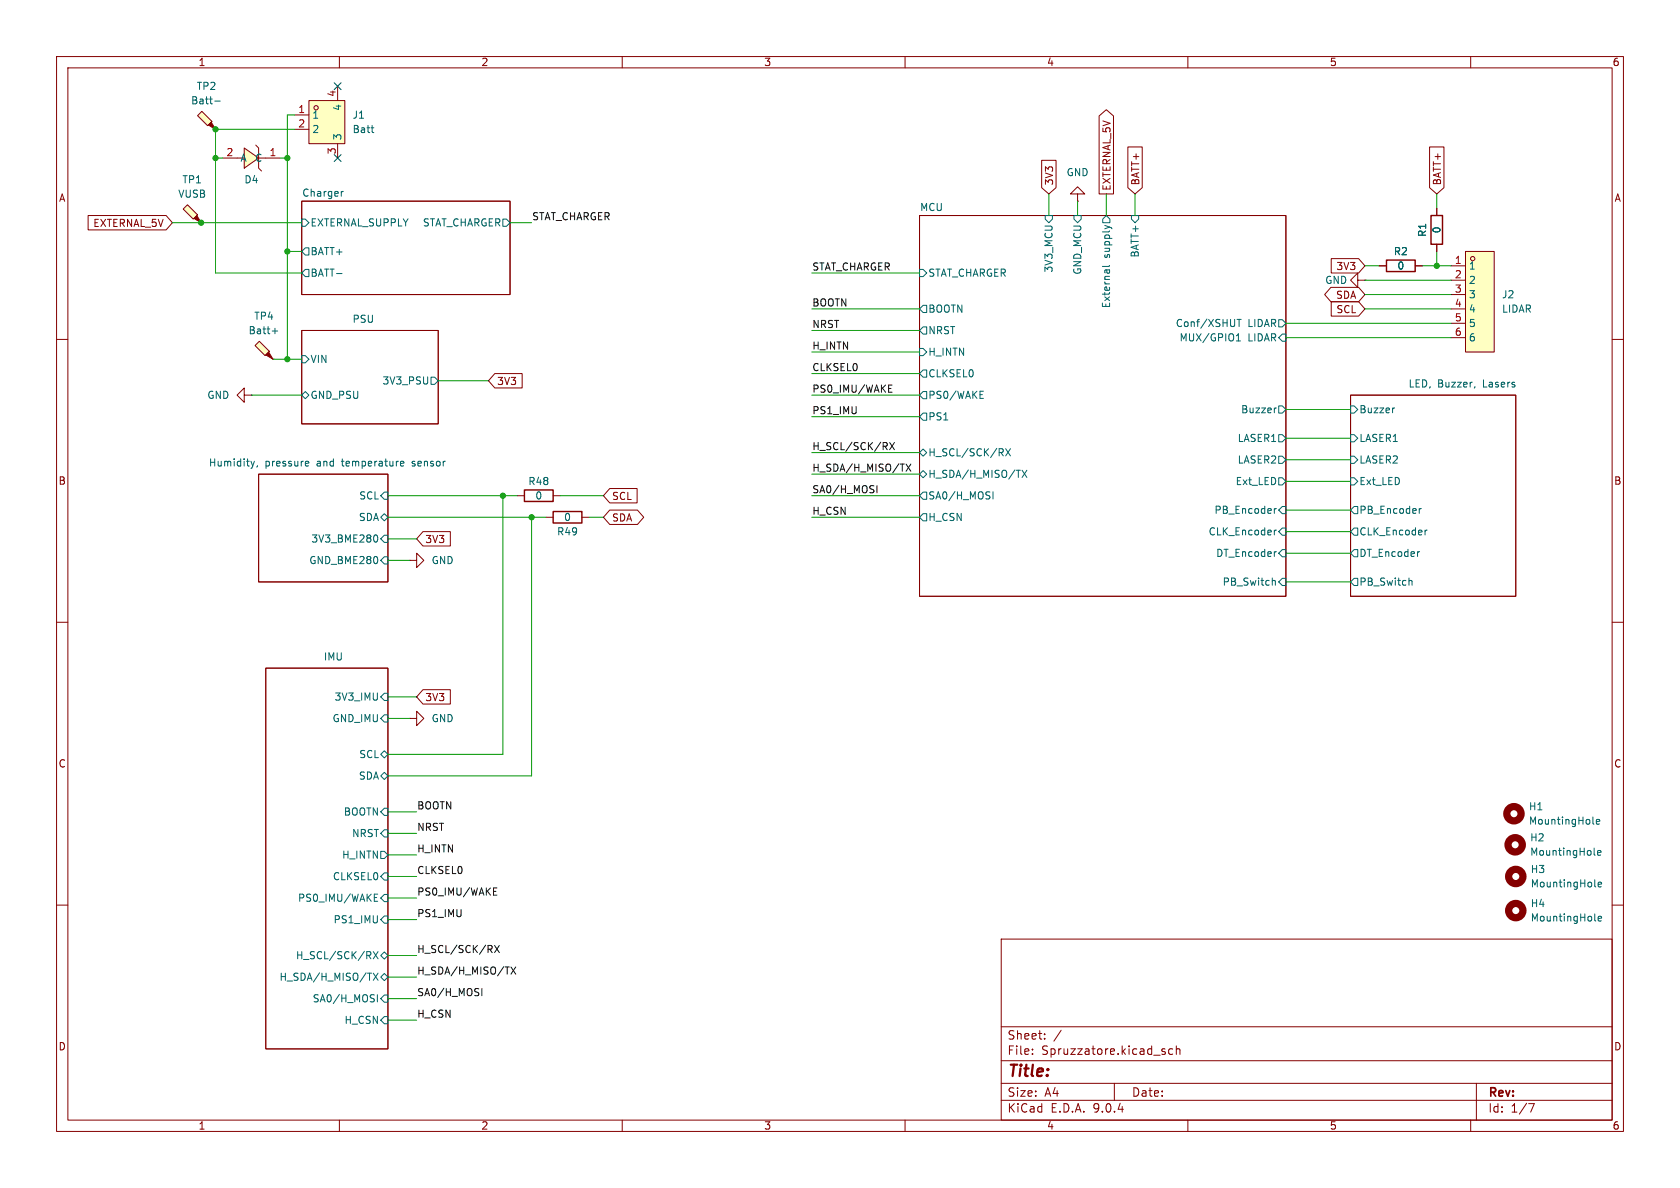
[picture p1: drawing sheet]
<svg xmlns="http://www.w3.org/2000/svg" width="297mm" height="210mm" viewBox="0 0 297 210" stroke-linecap="round" stroke-linejoin="round" font-family="sans-serif">
<g fill="none" stroke="#840000" stroke-width=".18">
<path d="M10 10h277v190h-277zM12 12h273v186h-273zM60 10v2M110 10v2M160 10v2M210 10v2M260 10v2M53.3 35.6h36.9v16.5h-36.9zM162.6 38.1h64.7v67.3h-64.7zM53.3 58.4h24.2v16.5h-24.2zM10 60h2M238.8 69.9h29.2v35.5h-29.2z"/>
<path d="M285 60h2M45.7 83.8h22.9v19.1h-22.9zM10 110h2M47 118.1h21.6v67.3h-21.6zM285 110h2M10 160h2M177 166h108v32h-108zM285 160h2M60 198v2M110 198v2M160 198v2M177 194.5h108"/>
<path d="M177 191.5h108M177 187.5h108M177 181.5h108M182.5 186.3v.1M182.5 185.5v.1M184.7 183.6v.1M184.7 182.8v.1M187.6 182.1l-1.3 2M197 191.5v3M205.6 185.9l.4 .1v.2l-.2 .2h-.3M205.6 185.4l.4 .1M207.3 185.5l-.4-.1-.3 .3v.4l.1 .2h.6"/>
<path d="M208 185.5l.2-.1 .3 .1 .1 .9M208 184.9v1.5M210 198v2M260 198v2M261 191.5v6.5M270.2 195.1h1l-.6 1.5"/>
</g>
<g fill="none" stroke="#006464" stroke-width=".18">
<path d="M53.3 38.7h.7l.6 .7-.6 .6h-.7zM60.7 33.8l-.4 .3M88.9 38.7h.6l.7 .7-.7 .6h-.6zM184.8 38.1h1.3v.6l-.7 .7-.6-.7zM189.9 38.1h1.2v.6l-.6 .7-.6-.7zM195.3 39.8l.9 .3M195.6 38.1l.6 .6v.7h-1.3v-.7zM200 38.1h1.3v.6l-.6 .7-.7-.7zM54 47.6h.6v1.3h-.6l-.7-.6zM54 43.8h.6v1.3h-.6l-.7-.6zM59.5 48.4h1M162.6 47.6h.6l.6 .7-.6 .6h-.6z"/>
<path d="M163.2 54h.6v1.2h-.6l-.6-.6zM163.2 57.8h.6v1.3h-.6l-.6-.7zM196.2 46.9l-.2 .2h-1.1M218.6 59.4l.3-.4v1.3M218.7 56.5h.7M219.1 56.5v1.2M226.1 56.5h.6l.6 .7-.6 .6h-.6zM226.7 59.1h.6v1.2h-.6l-.6-.6zM53.3 62.9h.7l.6 .6-.6 .6h-.7zM53.3 69.9l.7-.7 .6 .7-.6 .6zM76.2 66.7h.6l.7 .6-.7 .6h-.6zM162.6 61.6h.6l.6 .6-.6 .7h-.6z"/>
<path d="M163.2 69.2h.6v1.3h-.6l-.6-.6zM163.2 73h.6v1.3h-.6l-.6-.6zM163.2 65.4h.6v1.3h-.6l-.6-.7zM173.3 69.8h.4M173.3 70.4h.6M173.3 69.2h.6M177.8 79.3l.8 1.3M178.6 79.3l-.8 1.3M218.6 60.3h.7M225.6 72.1l-.2 .1M226.1 71.8h.6l.6 .6-.6 .6h-.6zM226.1 76.8h.6l.6 .7-.6 .6h-.6z"/>
<path d="M238.8 76.8h.6l.6 .7-.6 .6h-.6zM238.8 71.8h.6l.6 .6-.6 .6h-.6zM246.5 72.1l-.2 .1M260.8 68.4l-.2 .2M44.4 81.5l.3 .9M44.7 82.4l-.1 .3M45 81.5l-.3 .9M45.5 82.3l-.1 .3M54.2 81.5l.3 .1 .1 .2-.6 .2M54.5 82.3l-.3 .1M66.4 94.6a.68 .68 0 0 1 .4 .6 .68 .68 0 0 1-.4 .6M67.3 91.4l.6-.6 .7 .6-.7 .7z"/>
<path d="M67.9 87h.7v1.3h-.7l-.6-.7zM67.9 94.6h.7v1.3h-.7l-.6-.6zM67.9 98.4h.7v1.3h-.7l-.6-.6zM70.8 82.2l.2 .2 .3-.1M70.8 81.7l.2-.2h.2l.2 .2v.1l-.6 .2M162.6 80l.6-.6 .6 .6-.6 .6zM162.6 83.8l.6-.6 .6 .6-.6 .7zM163.2 87h.6v1.3h-.6l-.6-.7zM163.2 90.8h.6v1.3h-.6l-.6-.7zM175.6 86.9v1.3M180.7 83.1l.8 1.3M181.5 83.1l-.8 1.3"/>
<path d="M225.3 89.9v.8M225.3 93.7v.9M225.6 97.5l-.2 .1M225.6 89.9l-.3 .2M225.6 93.7l-.3 .3M226.1 84.5h.6l.6 .6-.6 .6h-.6zM226.1 80.6h.6l.6 .7-.6 .6h-.6zM226.7 97.2h.6v1.2h-.6l-.6-.6zM226.7 89.5h.6v1.3h-.6l-.6-.6zM226.7 93.3h.6v1.3h-.6l-.6-.6zM238.8 80.6h.6l.6 .7-.6 .6h-.6zM238.8 84.5h.6l.6 .6-.6 .6h-.6z"/>
<path d="M239.4 97.2h.6v1.2h-.6l-.6-.6zM239.4 93.3h.6v1.3h-.6l-.6-.6zM239.4 89.5h.6v1.3h-.6l-.6-.6zM250.9 89.9v.8M251 97.5l-.3 .1M251.3 89.9l-.4 .2M251.9 93.7v.9M252.3 93.7l-.4 .3M225.1 102.6l.4 .2v.6M226.7 102.2h.6v1.3h-.6l-.6-.6zM239.4 102.2h.6v1.3h-.6l-.6-.6zM249.3 102.6l.3 .2v.6"/>
<path d="M67.3 123.2l.6-.6h.7v1.2h-.7zM67.3 127l.6-.6h.7v1.2h-.7zM67.3 137.2l.6-.7 .7 .7-.7 .6zM67.3 133.4l.6-.7 .7 .7-.7 .6zM66.2 158.7h.4M66.2 159.3h.6M66.2 158.1h.6M67.3 150.5h.6l.7 .6-.7 .7h-.6zM67.3 147.3l.6-.6h.7v1.3h-.7zM67.3 158.8l.6-.7h.7v1.3h-.7zM67.9 154.3h.7v1.3h-.7l-.6-.7zM67.9 142.9h.7v1.2h-.7l-.6-.6z"/>
<path d="M66 172l.8 1.3M66 168.2l.8 1.3M66.7 175.8v1.3M66.8 172l-.8 1.3M66.8 168.2l-.8 1.3M67.3 172.7l.6-.6 .7 .6-.7 .7zM67.3 176.5l.6-.6h.7v1.3h-.7zM67.3 168.9l.6-.6 .7 .6-.7 .6zM67.3 162.6l.6-.7h.7v1.3h-.7zM67.3 180.3l.6-.6h.7v1.3h-.7z"/>
</g>
<path d="M54.6 17.8h6.4v7.6h-6.4z" fill="#ffffc2"/>
<g fill="none" stroke="#840000" stroke-width=".18">
<path d="M54.6 17.8h6.4v7.6h-6.4zM59.7 15.2v2.6M52.1 20.3h2.5M52.1 22.9h2.5M59.7 25.4v2.5M190.5 34.3h1.3l-1.3-1.3-1.3 1.3h1.3v1.3M190.5 35.6h.1M91.4 87.6h1.3M97.8 87.6h1.3"/>
<circle cx="55.9" cy="19.1" r=".38"/>
</g>
<path d="M65.6 22.6h.5M65.8 23.4h.3" fill="none" stroke="#006464" stroke-width=".18"/>
<path d="M92.7 86.6h5.1v2h-5.1z" fill="none" stroke="#840000" stroke-width=".25"/>
<path d="M35.7 19.7l1.8 1.8-.8 .7-1.8-1.8z" fill="#ffffc2"/>
<path d="M37.3 21.6l.8 1.3-1.3-.8z" fill="#840000" stroke="#840000" stroke-width=".18"/>
<path d="M35.7 19.7l1.8 1.8-.8 .7-1.8-1.8zM38.1 22.9h.1M43.2 69.9v-1.3l-1.3 1.3 1.3 1.2v-1.2h1.2M44.4 69.9h.1M96.5 91.4h1.3M102.9 91.4h1.2" fill="none" stroke="#840000" stroke-width=".18"/>
<path d="M38 17.9h.9M281.8 151l.2 .2M282.4 150.8l.6-.2v-.2l-.4-.1-.2 .2 .1 .6h.5" fill="none" stroke="#006464" stroke-width=".18"/>
<circle cx="267.9" cy="149.3" r="1.27" fill="none" stroke="#840000" stroke-width="1.3"/>
<path d="M97.8 90.4h5.1v2.1h-5.1z" fill="none" stroke="#840000" stroke-width=".25"/>
<path d="M32.4 37l.7-.8 1.8 1.8-.7 .7z" fill="#ffffc2"/>
<path d="M34.8 38.1l.8 1.3-1.3-.8z" fill="#840000" stroke="#840000" stroke-width=".18"/>
<path d="M32.4 37l.7-.8 1.8 1.8-.7 .7zM35.6 39.4h.1M254 36.8v1.3M243.8 47h1.3M250.2 47h1.3M254 43.2v1.3" fill="none" stroke="#840000" stroke-width=".18"/>
<g fill="none" stroke="#840000" stroke-width="1.3">
<circle cx="267.6" cy="143.8" r="1.27"/>
<circle cx="268" cy="154.9" r="1.27"/>
<circle cx="268" cy="161" r="1.27"/>
</g>
<path d="M281.6 145.5l.2 .2M281.9 156.6l.2 .2M282.2 145.3l.6-.1v-.3l-.4-.1-.2 .2 .1 .6h.5M282.5 156.4l.6-.2v-.2l-.4-.1-.2 .2 .1 .6h.5M281.9 162.6l.2 .2M282.5 162.4l.6-.1v-.3h-.4l-.2 .2 .1 .6h.5" fill="none" stroke="#006464" stroke-width=".18"/>
<path d="M253 38.1h2v5.1h-2zM245.1 46h5.1v2h-5.1z" fill="none" stroke="#840000" stroke-width=".25"/>
<path d="M259.1 44.5h5.1v17.7h-5.1z" fill="#ffffc2"/>
<g fill="none" stroke="#840000" stroke-width=".18">
<path d="M256.5 47h2.6M256.5 49.5h2.6M256.5 52.1h2.6M256.5 54.6h2.6M256.5 57.2h2.6M256.5 59.7h2.6M259.1 44.5h5.1v17.7h-5.1z"/>
<circle cx="260.3" cy="45.7" r=".38"/>
</g>
<path d="M45.1 61.1l.7-.8 1.8 1.8-.7 .8z" fill="#ffffc2"/>
<path d="M47.5 62.2l.8 1.3-1.3-.8z" fill="#840000" stroke="#840000" stroke-width=".18"/>
<path d="M240 49.5v-1.2l-1.2 1.2 1.2 1.3v-1.3h1.3M241.3 49.5h.1M45.1 61.1l.7-.8 1.8 1.8-.7 .8zM48.3 63.5h.1M72.4 99.1h1.3v-1.3l1.2 1.3-1.2 1.2v-1.2M72.4 99.1h.1M72.4 127h1.3v-1.3l1.2 1.3-1.2 1.3v-1.3M72.4 127h.1" fill="none" stroke="#840000" stroke-width=".18"/>
<path d="M48.1 58.5h1M48.6 58v1" fill="none" stroke="#006464" stroke-width=".18"/>
<path d="M43.2 26.2l2.5 1.7-2.5 1.8z" fill="#ffffc2"/>
<g fill="none" stroke="#840000" stroke-width=".18">
<path d="M15.6 38.1h13.8l1.1 1.3-1.1 1.2h-13.8zM39.4 27.9h2.5M43.2 26.2l2.5 1.7-2.5 1.8zM45.2 25.7l.5 .5v3.5l.5 .5M45.7 27.9h3.8M184.1 28.3h2.6v4.9l-1.3 1.1-1.3-1.1zM194.3 20.5l1.3-1.1 1.3 1.1v13.8h-2.6zM199.4 26h2.5v7.2l-1.2 1.1-1.3-1.1zM252.7 26h2.6v7.2l-1.3 1.1-1.3-1.1zM254 36.8v1.3M235.3 50.8h4.9l1.1 1.3-1.1 1.2h-4.9l-1.1-1.2zM235.3 45.7h4.9l1.1 1.3-1.1 1.3h-4.9z"/>
<path d="M235.3 53.3h4.9l1.1 1.3-1.1 1.3h-4.9zM243.8 47h1.3M250.2 47h1.3M254 43.2v1.3M87.5 66h4.8v2.6h-4.8l-1.1-1.3zM74.8 94h4.8v2.5h-4.8l-1.1-1.2zM107.8 90.2h4.9l1.1 1.2-1.1 1.3h-4.9l-1.1-1.3zM107.8 86.4h4.8v2.5h-4.8l-1.1-1.3zM74.8 121.9h4.8v2.6h-4.8l-1.1-1.3z"/>
</g>
<g fill="none" stroke="#0f0f0f" stroke-width=".18">
<path d="M157.1 68.7h.4M157.1 69.3h.6M157.1 68.1h.6M157.3 78.2l.8 1.3M158.1 78.2l-.8 1.3M155 85.8v1.3M160.2 82l.8 1.3M161 82l-.8 1.3M87.2 157.6h.5M87.2 158.2h.7M87.2 157h.7M85.2 174.7v1.3"/>
<path d="M87.4 167.1l.9 1.3M88.3 167.1l-.9 1.3M90.3 170.9l.9 1.3M91.2 170.9l-.9 1.3"/>
</g>
<g fill="none" stroke="#009600" stroke-width=".18">
<path d="M30.5 39.4h22.8M38.1 27.9h1.3M49.5 27.9h1.3M52.1 22.9h-14v25.4h15.2M52.1 20.3h-1.3v43.2M90.2 39.4h3.8M185.4 34.3v3.8M190.5 35.6v2.5M195.6 34.3v3.8M200.7 34.3v3.8M254 34.3v2.5M50.8 44.5h2.5"/>
<path d="M143.5 54.6h19.1M143.5 58.4h19.1M143.5 48.3h19.1M227.3 59.7h29.2M227.3 57.2h29.2M241.3 54.6h15.2M241.3 49.5h15.2M241.3 52.1h15.2M241.3 47h2.5M251.5 47h5M254 44.5v2.5M44.4 69.9h8.9"/>
<path d="M48.3 63.5h5M77.5 67.3h8.9M143.5 73.7h19.1M143.5 62.2h19.1M143.5 69.9h19.1M143.5 66h19.1M227.3 77.5h11.5M227.3 72.4h11.5M68.6 87.6h22.8M68.6 91.4h27.9M68.6 95.3h5.1M68.6 99.1h3.8"/>
<path d="M88.9 87.6v45.8h-20.3M94 91.4v45.8h-25.4M99.1 87.6h7.6M104.1 91.4h2.6M143.5 80h19.1M143.5 83.8h19.1M143.5 87.6h19.1M143.5 91.4h19.1M227.3 90.2h11.5M227.3 81.3h11.5M227.3 85.1h11.5M227.3 94h11.5"/>
<path d="M227.3 97.8h11.5M227.3 102.9h11.5M68.6 123.2h5.1M68.6 127h3.8M68.6 151.1h5.1M68.6 158.8h5.1M68.6 154.9h5.1M68.6 143.5h5.1M68.6 147.3h5.1M68.6 172.7h5.1M68.6 176.5h5.1M68.6 168.9h5.1"/>
<path d="M68.6 162.6h5.1M68.6 180.3h5.1"/>
</g>
<path d="M59.1 14.6l1.2 1.2M60.3 14.6l-1.2 1.2M59.1 27.3l1.2 1.2M60.3 27.3l-1.2 1.2" fill="none" stroke="#000084" stroke-width=".18"/>
<g fill="#009600" stroke="#009600" stroke-width=".18">
<circle cx="50.8" cy="44.5" r=".46"/>
<circle cx="88.9" cy="87.6" r=".46"/>
<circle cx="50.8" cy="27.9" r=".46"/>
<circle cx="38.1" cy="27.9" r=".46"/>
<circle cx="38.1" cy="22.9" r=".46"/>
<circle cx="35.6" cy="39.4" r=".46"/>
<circle cx="94" cy="91.4" r=".46"/>
<circle cx="50.8" cy="63.5" r=".46"/>
<circle cx="254" cy="47" r=".46"/>
</g>
<text font-size="2.8" fill="#840000" x="178" y="190.9">Title:</text>
<g font-size="2.1" fill="#840000">
<text x="178" y="184">Sheet:</text>
<text x="178" y="186.7">File:</text>
<text x="184.1" y="186.7">Spruzzatore.kicad_sch</text>
<text x="178" y="196.9">KiCad</text>
<text x="178" y="194.1">Size:</text>
<text x="184.7" y="194.1">A4</text>
<text x="185.7" y="196.9">E.D.A.</text>
<text x="193.3" y="196.9">9.0.4</text>
<text x="200" y="194.1">Date:</text>
<text x="263" y="194.3">Rev:</text>
<text x="263" y="196.9">Id:</text>
<text x="267.1" y="196.9">1/7</text>
</g>
<g font-size="1.8" fill="#840000">
<text x="35" y="11.9">1</text>
<text x="85" y="11.9">2</text>
<text x="135" y="11.9">3</text>
<text x="185" y="11.9">4</text>
<text x="235" y="11.9">5</text>
<text x="285" y="11.9">6</text>
<text x="10.3" y="35.9">A</text>
<text x="186.4" y="32.9" transform="rotate(-90 186.4 32.9)">3V3</text>
<text x="196.5" y="33.8" transform="rotate(-90 196.5 33.8)">EXTERNAL_5V</text>
<text x="201.6" y="32.9" transform="rotate(-90 201.6 32.9)">BATT+</text>
<text x="255" y="32.9" transform="rotate(-90 255 32.9)">BATT+</text>
<text x="285.3" y="35.9">A</text>
<text x="16.4" y="40.3">EXTERNAL_5V</text>
<text x="236.2" y="47.9">3V3</text>
<text x="236.1" y="53">SDA</text>
<text x="236.2" y="55.6">SCL</text>
<text x="87.8" y="68.3">3V3</text>
<text x="10.3" y="85.9">B</text>
<text x="108.1" y="88.6">SCL</text>
<text x="285.3" y="85.9">B</text>
<text x="108.1" y="92.4">SDA</text>
<text x="75.1" y="96.2">3V3</text>
<text x="75.1" y="124.1">3V3</text>
<text x="10.3" y="135.9">C</text>
<text x="285.3" y="135.9">C</text>
<text x="10.3" y="185.9">D</text>
<text x="285.3" y="185.9">D</text>
<text x="35" y="199.9">1</text>
<text x="85" y="199.9">2</text>
<text x="135" y="199.9">3</text>
<text x="185" y="199.9">4</text>
<text x="235" y="199.9">5</text>
<text x="285" y="199.9">6</text>
</g>
<g font-size="1.8" fill="#006464">
<text x="34.7" y="16.1">TP2</text>
<text x="33.7" y="18.6">Batt-</text>
<text x="55.1" y="21.2">1</text>
<text x="55.1" y="23.7">2</text>
<text x="60.6" y="19.7" transform="rotate(-90 60.6 19.7)">4</text>
<text x="62.2" y="21.2">J1</text>
<text x="62.2" y="23.7">Batt</text>
<text x="42.4" y="28.8">A</text>
<text x="45" y="28.8">C</text>
<text x="60.6" y="24.9" transform="rotate(-90 60.6 24.9)">3</text>
<text x="31.4" y="35.2">VUSB</text>
<text x="32.1" y="32.6">TP1</text>
<text x="43.1" y="32.6">D4</text>
<text x="53.3" y="34.8">Charger</text>
<text x="188.5" y="31.3">GND</text>
<text x="54.8" y="40.2">EXTERNAL_SUPPLY</text>
<text x="74.7" y="40.2">STAT_CHARGER</text>
<text x="162.6" y="37.4">MCU</text>
<text x="252.3" y="42" transform="rotate(-90 252.3 42)">R1</text>
<text x="254.9" y="41.3" transform="rotate(-90 254.9 41.3)">0</text>
<text x="54.8" y="45.3">BATT+</text>
<text x="196.4" y="45.7" transform="rotate(-90 196.4 45.7)">supply</text>
<text x="201.5" y="45.6" transform="rotate(-90 201.5 45.6)">BATT+</text>
<text x="246.3" y="45.3">R2</text>
<text x="246.9" y="47.9">0</text>
<text x="259.6" y="47.9">1</text>
<text x="54.8" y="49.1">BATT-</text>
<text x="164" y="49.1">STAT_CHARGER</text>
<text x="186.3" y="48.3" transform="rotate(-90 186.3 48.3)">3V3_MCU</text>
<text x="191.4" y="48.7" transform="rotate(-90 191.4 48.7)">GND_MCU</text>
<text x="234.2" y="50.4">GND</text>
<text x="259.6" y="50.4">2</text>
<text x="259.6" y="52.9">3</text>
<text x="265.4" y="52.9">J2</text>
<text x="43.8" y="59.3">Batt+</text>
<text x="44.8" y="56.7">TP4</text>
<text x="62.2" y="57.2">PSU</text>
<text x="164" y="55.5">BOOTN</text>
<text x="164" y="59.3">NRST</text>
<text x="196.4" y="54.6" transform="rotate(-90 196.4 54.6)">External</text>
<text x="207.8" y="58">Conf/XSHUT</text>
<text x="220.6" y="58">LIDAR</text>
<text x="259.6" y="55.5">4</text>
<text x="259.6" y="58">5</text>
<text x="265.4" y="55.5">LIDAR</text>
<text x="54.8" y="64.4">VIN</text>
<text x="164" y="63.1">H_INTN</text>
<text x="208.4" y="60.6">MUX/GPIO1</text>
<text x="220.6" y="60.6">LIDAR</text>
<text x="259.6" y="60.6">6</text>
<text x="36.6" y="70.7">GND</text>
<text x="54.8" y="70.7">GND_PSU</text>
<text x="67.5" y="68.2">3V3_PSU</text>
<text x="164" y="70.7">PS0/WAKE</text>
<text x="164" y="66.9">CLKSEL0</text>
<text x="248.9" y="68.6">LED,</text>
<text x="254.1" y="68.6">Buzzer,</text>
<text x="262.3" y="68.6">Lasers</text>
<text x="164" y="74.5">PS1</text>
<text x="219.3" y="73.3">Buzzer</text>
<text x="240.2" y="73.3">Buzzer</text>
<text x="36.8" y="82.6">Humidity,</text>
<text x="46.8" y="82.6">pressure</text>
<text x="56.1" y="82.6">and</text>
<text x="60.7" y="82.6">temperature</text>
<text x="73.3" y="82.6">sensor</text>
<text x="164" y="80.9">H_SCL/SCK/RX</text>
<text x="218.7" y="82.1">LASER2</text>
<text x="218.7" y="78.3">LASER1</text>
<text x="240.2" y="78.3">LASER1</text>
<text x="240.2" y="82.1">LASER2</text>
<text x="63.4" y="88.5">SCL</text>
<text x="93.3" y="86">R48</text>
<text x="94.5" y="88.5">0</text>
<text x="164" y="84.7">H_SDA/H_MISO/TX</text>
<text x="164" y="88.5">SA0/H_MOSI</text>
<text x="218.3" y="86">Ext_LED</text>
<text x="240.2" y="86">Ext_LED</text>
<text x="63.3" y="92.3">SDA</text>
<text x="98.4" y="94.8">R49</text>
<text x="99.6" y="92.3">0</text>
<text x="164" y="92.3">H_CSN</text>
<text x="213.6" y="94.8">CLK_Encoder</text>
<text x="214.6" y="91">PB_Encoder</text>
<text x="240.2" y="94.8">CLK_Encoder</text>
<text x="240.2" y="91">PB_Encoder</text>
<text x="54.6" y="99.9">GND_BME280</text>
<text x="54.9" y="96.1">3V3_BME280</text>
<text x="76.2" y="99.9">GND</text>
<text x="214.9" y="98.7">DT_Encoder</text>
<text x="240.2" y="98.7">DT_Encoder</text>
<text x="216.1" y="103.7">PB_Switch</text>
<text x="240.2" y="103.7">PB_Switch</text>
<text x="57.1" y="116.8">IMU</text>
<text x="59.1" y="124.1">3V3_IMU</text>
<text x="58.7" y="127.9">GND_IMU</text>
<text x="76.2" y="127.9">GND</text>
<text x="63.4" y="134.2">SCL</text>
<text x="63.3" y="138">SDA</text>
<text x="270.2" y="143.4">H1</text>
<text x="60.7" y="144.4">BOOTN</text>
<text x="62.1" y="148.2">NRST</text>
<text x="270.2" y="146">MountingHole</text>
<text x="270.4" y="148.9">H2</text>
<text x="58.8" y="155.8">CLKSEL0</text>
<text x="60.4" y="152">H_INTN</text>
<text x="270.4" y="151.5">MountingHole</text>
<text x="270.5" y="154.5">H3</text>
<text x="52.6" y="159.6">PS0_IMU/WAKE</text>
<text x="270.5" y="157.1">MountingHole</text>
<text x="270.5" y="160.6">H4</text>
<text x="58.9" y="163.4">PS1_IMU</text>
<text x="270.5" y="163.1">MountingHole</text>
<text x="49.3" y="173.6">H_SDA/H_MISO/TX</text>
<text x="52.2" y="169.8">H_SCL/SCK/RX</text>
<text x="55.2" y="177.4">SA0/H_MOSI</text>
<text x="60.8" y="181.2">H_CSN</text>
</g>
<g font-size="1.8" fill="#a90000">
<text x="59.4" y="17.2" transform="rotate(-90 59.4 17.2)">4</text>
<text x="52.6" y="20.1">1</text>
<text x="52.6" y="22.6">2</text>
<text x="39.9" y="27.7">2</text>
<text x="47.6" y="27.7">1</text>
<text x="59.4" y="27.4" transform="rotate(-90 59.4 27.4)">3</text>
<text x="257.1" y="46.7">1</text>
<text x="257.1" y="49.3">2</text>
<text x="257.1" y="51.8">3</text>
<text x="257.1" y="54.4">4</text>
<text x="257.1" y="56.9">5</text>
<text x="257.1" y="59.4">6</text>
</g>
<g font-size="1.8" fill="#0f0f0f">
<text x="94" y="39">STAT_CHARGER</text>
<text x="143.5" y="47.9">STAT_CHARGER</text>
<text x="143.5" y="58.1">NRST</text>
<text x="143.5" y="54.3">BOOTN</text>
<text x="143.5" y="65.7">CLKSEL0</text>
<text x="143.5" y="61.9">H_INTN</text>
<text x="143.5" y="69.5">PS0_IMU/WAKE</text>
<text x="143.5" y="73.3">PS1_IMU</text>
<text x="143.5" y="79.7">H_SCL/SCK/RX</text>
<text x="143.5" y="83.5">H_SDA/H_MISO/TX</text>
<text x="143.5" y="87.3">SA0/H_MOSI</text>
<text x="143.5" y="91.1">H_CSN</text>
<text x="73.7" y="143.2">BOOTN</text>
<text x="73.7" y="147">NRST</text>
<text x="73.7" y="154.6">CLKSEL0</text>
<text x="73.7" y="150.8">H_INTN</text>
<text x="73.7" y="158.4">PS0_IMU/WAKE</text>
<text x="73.7" y="162.2">PS1_IMU</text>
<text x="73.7" y="168.6">H_SCL/SCK/RX</text>
<text x="73.7" y="172.4">H_SDA/H_MISO/TX</text>
<text x="73.7" y="180">H_CSN</text>
<text x="73.7" y="176.2">SA0/H_MOSI</text>
</g>
</svg>
